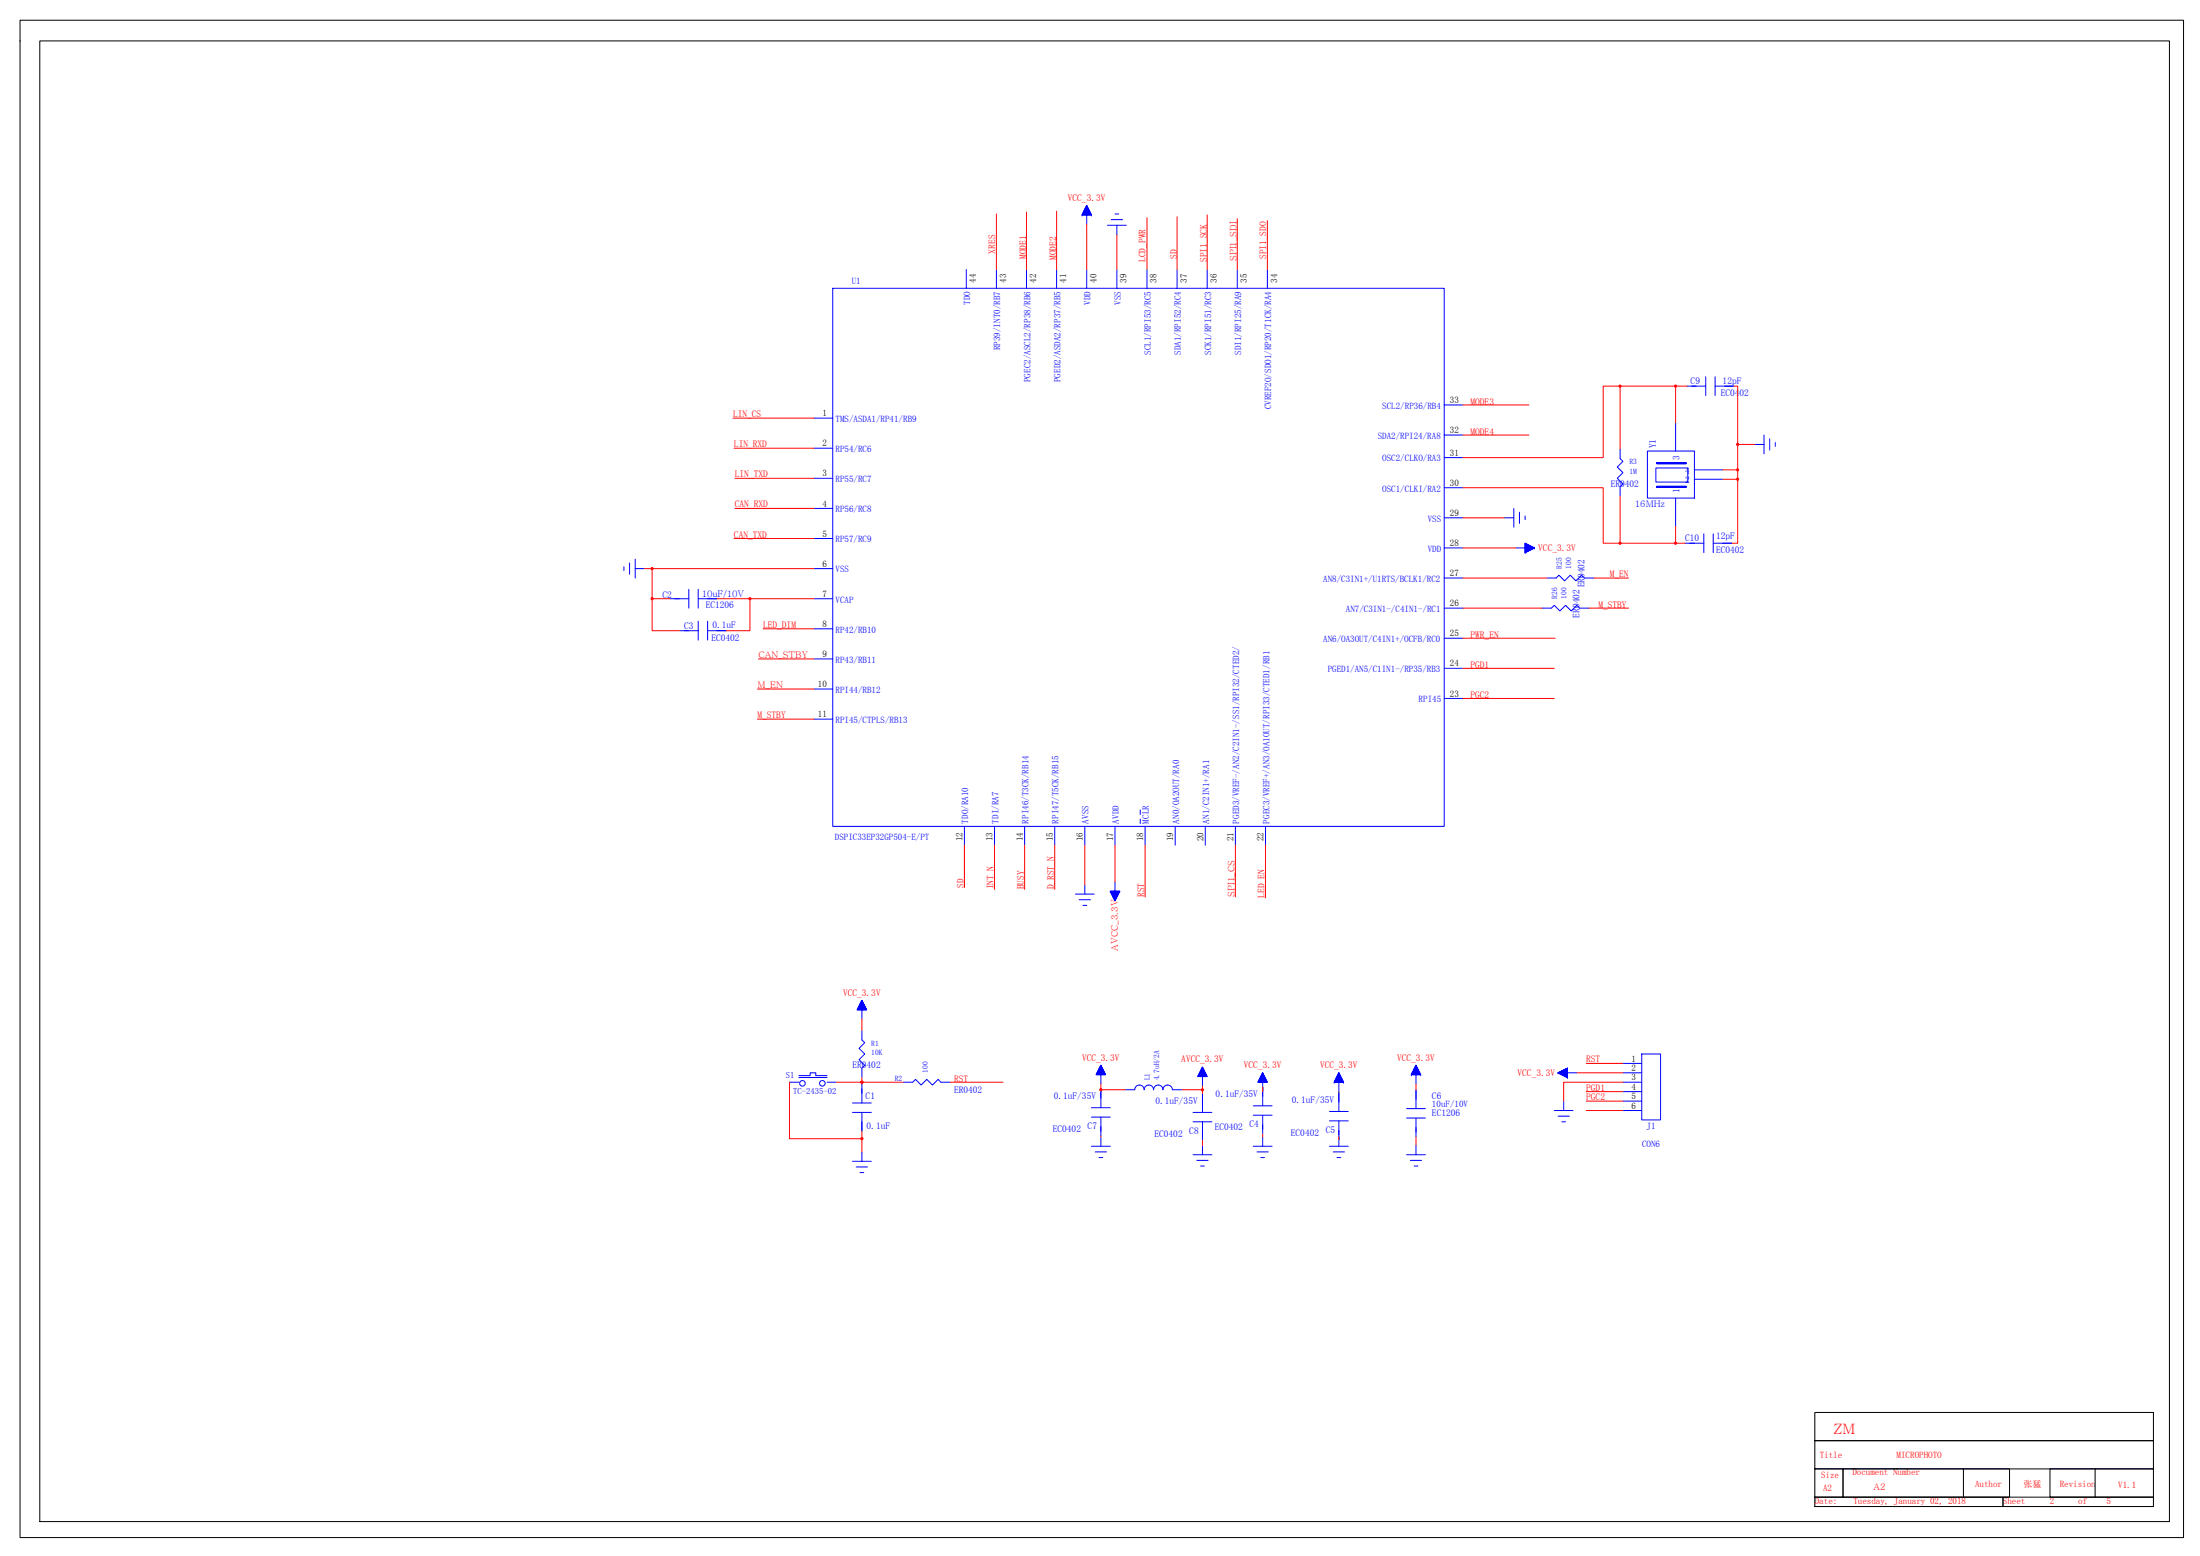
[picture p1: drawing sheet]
<svg xmlns="http://www.w3.org/2000/svg" width="594mm" height="420mm" viewBox="0 0 594 420" stroke-linecap="round" stroke-linejoin="round" font-family="sans-serif">
<g fill="none" stroke="#00f" stroke-width=".27">
<path d="M292.2 58h.1M292.2 58h2.5M292.3 57.8v.2M292.3 57.9h2.3M292.3 57.8h2.3M292.4 57.6v.4M292.4 57.7h2.1v.3M292.4 57.6h2.1M292.5 57.5h1.9M292.6 57.2v.8M292.6 57.3h1.7v.7M292.6 57.2h1.7"/>
<path d="M292.7 57.1h1.5v.9M292.8 56.8v1.2M292.8 56.9h1.3v1.1M292.9 56.8h1.2M292.9 56.5v1.5M292.9 56.7h1.1v1.3M292.9 56.6h1.1M293 56.3v1.7M293 56.5h.9M293 56.4h.9M293.1 56.1v1.9M293.1 56.3h.7v1.7"/>
<path d="M293.2 56.2h.6M293.2 55.9v2.1M293.2 56h.5v2M293.3 56h.4M293.3 55.7v2.3M293.3 55.9h.3M293.4 55.8h.2M293.4 55.5v2.5M293.4 55.6l.1 2.4M293.4 55.5h.1M293.4 55.5l1.3 2.5h-2.5l1.2-2.5v5.1M293.6 55.8v2.2"/>
<path d="M293.9 56.4v1.6M294.2 57h-1.5v1M294.4 57.4h-1.9v.6M294.4 57.4v.6M294.6 57.8v.2M294.7 58h.1M300.1 59.3h3M301.1 57.8h1M224.9 77.9h165.1v145.2h-165.1zM260.9 72.8v5.1M269.1 72.8v5.1M277.2 72.8v5.1"/>
<path d="M285.3 72.8v5.1M293.4 72.8v5.1M299.1 60.8h5M301.6 60.8v2.6M301.6 72.8v5.1M309.7 72.8v5.1M317.9 72.8v5.1M326 72.8v5.1M334.1 72.8v5.1M342.2 72.8v5.1M219.8 112.9h5.1M390 117.5h5.1"/>
<path d="M390 109.3h5.1M452.5 114.2v7.6M455.5 104.3h5.1M460.6 101.7v5.1M463.1 104.3h5.1M463.1 101.7v5.1M476.3 117.5v5.1M477.9 118.5v3M479.4 119.5v1M219.8 121h5.1M219.8 129.2h5.1M219.8 137.3h5.1"/>
<path d="M390 139.8h5.1M390 131.7h5.1M390 123.6h5.1M406.2 139.8h2.6M408.8 137.3v5.1M410.3 138.3v3.1M411.8 139.3v1M437.5 121.3v2.5l.7 .8-1.5 1.5 1.5 1.5-1.5 1.6 1.5 1.5-.7 .7v2.6M444.9 121.8h12.7v12.7h-12.7zM447.1 126.4h8.7v3.8h-8.7zM452.5 134.5v7.6M457.6 129.4h7.6"/>
<path d="M457.6 126.9h7.6M473.8 120h2.5M168.5 153v1.1M170 152v3.1M171.5 151v5.1M171.5 153.5h2.6M186 159.1v5.1M188.5 159.1v5.1M219.8 145.4h5.1M219.8 153.5h5.1M390 156.1h5.1M390 148h5.1"/>
<path d="M409.3 148h5.1l-2.6 1.2v-2.5l2.6 1.3M411.8 149.2h.1M411.8 146.7h.1M411.8 149.1h.3M411.8 149h.5M411.8 148.9h.7M411.8 148.7h1.1M411.8 148.5h1.6M411.8 148.4h1.7M411.8 148.3h2M411.8 148.2h2.1M411.8 148.1h2.4"/>
<path d="M411.8 148h2.6M411.8 147.9l2.4 .1M411.8 147.8h2.3l-.1 .3M411.8 147.7h2.1M411.8 147.6h1.9l-.1 .7M411.8 147.5h1.6v.9M411.8 147.4h1.5M411.8 147.3h1.2v1.3M411.8 147.2h1v1.5M411.8 147.1h.8v1.7M411.8 147h.6v1.9M411.8 146.9h.4"/>
<path d="M411.8 146.8h.2v2.3M411.9 146.7v2.5M412.1 146.8v2.3M412.2 146.9v2.1M412.3 146.9v2.1M412.5 147v1.9M412.7 147.2v1.6h-.9M412.9 147.3v1.4M413.1 147.3v1.3h-1.3M413.2 147.4v1.1M413.3 147.4v1.1M413.5 147.6v.8"/>
<path d="M413.7 147.7v.6M413.8 147.7v.5M413.9 147.8v.4M414.1 147.8v.3M414.3 148h.1M417.7 156.1h2.5l.8-.8 1.5 1.5 1.5-1.5 1.5 1.5 1.6-1.5 .7 .8h2.6M455 146.7h5.1M460.1 144.1v5.1M462.6 146.7h5.1M462.6 144.1v5.1M180.9 161.7h5.1M183.5 170.3h5"/>
<path d="M188.5 161.7h5.1M188.5 167.8v5M191.1 170.3h5.1M191.1 167.8v5M219.8 161.7h5.1M219.8 169.8h5.1M219.8 177.9h5.1M390 172.3h5.1M390 164.2h5.1M416.4 164.2h2.5l.8-.8 1.5 1.6 1.6-1.6 1.5 1.6 1.5-1.6 .8 .8h2.5M219.8 186.1h5.1M219.8 194.2h5.1"/>
<path d="M390 188.6h5.1M390 180.5h5.1M307.9 218.7v1.2M260.4 223.1v5.1M268.6 223.1v5.1M276.7 223.1v5.1M284.8 223.1v5.1M292.9 238.9v2.5M292.9 223.1v5.1M301.1 238.1v5.1l-1.3-2.5h2.6l-1.3 2.5M301.1 223.1v5.1M307.9 221.2v1.2"/>
<path d="M309.2 223.1v5.1M317.3 223.1v5.1M325.5 223.1v5.1M333.6 223.1v5.1M341.7 223.1v5.1M290.4 241.4h5.1M291.4 243h3.1M292.4 244.5h1M299.8 240.7h.1M299.8 240.7h2.6M299.9 240.8h2.4M299.9 240.7v.2"/>
<path d="M300 241h2.2M300 240.7v.4M300.1 241.2h2M300.1 240.7v.6M300.2 241.4h1.8M300.2 240.7v.8M300.3 241.6h1.6M300.3 240.7v1M300.4 241.8h1.4M300.4 240.7v1.2M300.5 242h1.2M300.5 240.7l.1 1.5h1"/>
<path d="M300.6 240.7v1.7M300.7 242.4h.8M300.7 240.7l.1 1.9h.6M300.8 240.7v2.1M300.9 242.8h.4M300.9 240.7v2.3M301 243h.2M301 240.7v2.5M301.1 240.7l-.1 2.4M301.2 240.7v2.2h-.3M301.3 240.7v2h-.5M301.4 240.7v1.8h-.7"/>
<path d="M301.5 240.7v1.6h-.9M301.6 240.7v1.4h-1.1M301.7 240.7v1.2h-1.3M301.9 240.7v1h-1.6M301.9 240.7v.8h-1.7M302 240.7v.6h-1.9M302.1 240.7v.4h-2.1M302.3 240.7v.2h-2.4M302.4 240.7h.1M231.5 272.5v.2M231.5 272.6l2.5 .1h-2.5M231.6 272.5h2.3"/>
<path d="M231.6 272.3v.4M231.6 272.4h2.3v.3M231.7 272.3h2.1M231.7 272.7v-.5h2.1v.5M231.8 272.1h1.9M231.8 271.9v.8M231.8 272h1.9v.7M231.9 271.9h1.7M231.9 271.7v1M231.9 271.8h1.7v.9M232 271.7h1.5M232 271.5v1.2"/>
<path d="M232 271.6h1.5v1.1M232.1 271.5h1.3M232.1 271.4h1.3v1.3M232.2 271.1v1.6M232.2 271.1h1v1.6M232.3 271.1h.9M232.3 270.8v1.9M232.3 271h.9v1.7M232.4 270.8h.7M232.4 270.6v2.1M232.4 270.7h.7v2M232.5 270.6h.5"/>
<path d="M232.6 270.6h.4v2.1M232.7 270.2v2.5M232.7 270.3h.1v2.4M232.7 270.2h.1M232.7 270.1v2.6M232.7 270.1h.1M232.7 278.3v2.5l.8 .8-1.5 1.5 1.5 1.5-1.5 1.5 1.5 1.6-.8 .7v2.6M232.7 270.1l1.3 2.6h-2.5l1.2-2.6v5.1M232.9 270.4h-.3v2.3M233.3 271.3h-1.1l-.1 1.4M213.2 292.2h2.5M215.7 291h7.6"/>
<path d="M215.7 290.4h3.1v-.7h1.5v.7h3M223.3 292.2h2.6M230.2 297.8h5.1M232.7 292.7v5.1M243.9 292.2h2.6l.7-.7 1.5 1.5 1.6-1.5 1.5 1.5 1.5-1.5 .8 .7h2.5M294.7 299.1h5.1M296.1 290v.2M296.1 290.2h2.4M296.1 290h2.3M296.2 289.9v.3M296.2 289.9h2.2M296.2 289.9h2.1"/>
<path d="M296.2 289.6v.6M296.2 289.8h2.1M296.3 289.6h1.9M296.3 289.4v.8M296.3 289.5h1.9M296.4 289.4h1.7M296.5 289.2v1M296.5 289.3h1.6M296.5 289.2h1.5l.1 1M296.6 289v1.2M296.6 289.1h1.4M296.6 289h1.3"/>
<path d="M296.7 288.8v1.4M296.7 288.9h1.2M296.7 288.8h1.1l.1 1.4M296.8 288.6v1.6M296.8 288.7h1M296.8 288.6h.9M296.9 288.4v1.8M296.9 288.5h.8M296.9 288.4h.7M297 288.3h.6M297.1 288v2.2M297.1 288.1h.4"/>
<path d="M297.1 288h.3M297.2 287.8v2.4M297.2 287.9h.2M297.2 287.8h.1M297.3 294v5.1M297.3 290.2v-2.5l1.2 2.5h-2.5l1.3-2.5v5M297.3 287.7h.1M297.4 287.9v2.3M297.5 288.1v2.1M297.5 288.2h-.5v2M297.6 288.3v1.9M297.7 288.5v1.7"/>
<path d="M297.8 288.7v1.5M298 289.1v1.1M298.2 289.5v.7M298.3 289.7v.5M298.4 289.9v.3M298.5 290.1v.1M303.9 294.3h2.5a1.27 1.27 0 0 1 1.3-1.3 1.27 1.27 0 0 1 1.3 1.3 1.27 1.27 0 0 1 1.2-1.3 1.27 1.27 0 0 1 1.3 1.3 1.27 1.27 0 0 1 1.3-1.3 1.27 1.27 0 0 1 1.2 1.3 1.27 1.27 0 0 1 1.3-1.3 1.27 1.27 0 0 1 1.3 1.3h2.5M323.6 290.4v.3M323.6 290.4h2.2v.3M323.6 290.4h2.2M323.7 290.3h2M323.8 289.9v.8"/>
<path d="M323.8 290h1.8v.7M323.8 289.9h1.8M323.9 289.8v.9M323.9 289.9h1.6M323.9 289.8h1.6M324 289.5v1.2M324 289.6h1.4v1.1M324 289.5h1.4M324.1 289.3v1.4M324.1 289.4h1.2v1.3M324.1 289.3h1.2M324.2 289.1v1.6"/>
<path d="M324.2 289.2h1M324.2 289.1h1M324.3 288.9v1.8M324.3 289h.8v1.7M324.4 288.9h.6M324.4 288.7v2M324.4 288.8h.6M324.5 288.7h.5M324.5 288.5v2.2M324.5 288.6h.4v2.1M324.5 288.5h.4M324.6 288.3v2.4"/>
<path d="M324.6 288.4h.2v2.3M324.6 288.3h.2M324.7 288.2v2.5M324.7 295.3v5.1M324.7 288.2h.1M324.7 288.2l1.3 2.5h-2.6l1.3-2.5v5M325 288.8v1.9M325.2 289.2v1.5M325.5 289.8v.9M325.7 290.2h-2v.5M325.7 290.2v.5M325.9 290.6l-2.4 .1 2.4-.1"/>
<path d="M338.4 298.6h5.1M339.7 292.2h2.5M339.8 291.9v.3M339.8 292h2.3M339.9 291.9h2.1M340 291.8h2M340 291.5v.7M340 291.6h1.9M340.1 291.5h1.7M340.1 291.3v.9M340.1 291.4h1.7M340.2 291.3h1.5"/>
<path d="M340.2 291.1v1.1M340.2 291.2h1.5M340.3 291.1h1.3M340.4 290.8v1.4M340.4 291h1.2M340.4 290.9h1.1l.1 1.3M340.5 290.6v1.6M340.5 290.8h1M340.5 290.7h.9M340.5 290.4v1.8M340.5 290.6h.9M340.6 290.4h.7"/>
<path d="M340.6 290.2v2M340.7 290.3h.5M340.8 290.2h.4M340.9 289.8v2.4M340.9 289.9h.2M340.9 289.9h.1M341 292.2v-2.5l1.2 2.5h-2.5l1.3-2.5v5.1M341 289.8h.1M341 293.5v5.1M341.1 289.9v2.3M341.1 290h-.3v2.2M341.2 290.1v2.1"/>
<path d="M341.3 290.3v1.9M341.4 290.5v1.7M341.5 290.7v1.5M341.7 291.1v1.1M341.8 291.3v.9M341.9 291.5v.7M341.9 291.7h-1.9v.5M342 291.7v.5M342.1 291.9v.3M342.1 292.1h-2.3l-.1 .1M342.2 292.1v.1M360.3 292.2h.1"/>
<path d="M360.3 292.2h2.4M360.4 292.1h2.3M360.4 292v.2M360.4 292h2.2M360.5 291.9h2.1M360.5 291.8v.4M360.5 291.8h2.1M360.6 291.7h1.9M360.6 291.6v.6M360.6 291.6h1.9M360.7 291.5h1.7v.7M360.8 291.3h1.5"/>
<path d="M360.8 291.2v1M360.8 291.2h1.4M360.9 291.1h1.3v1.1M360.9 291v1.2M360.9 291h1.2M361 290.9h1.1M361 290.7v1.5M361 290.8h1M361.1 290.7h.9M361.1 290.5v1.7M361.1 290.6h.8M361.2 290.4h.7v1.8"/>
<path d="M361.2 290.3v1.9M361.2 290.4h.6M361.3 290.3h.5M361.3 290.1v2.1M361.3 290.2h.4M361.4 290h.3v2.2M361.4 289.9v2.3M361.4 289.9h.2M361.5 292.2v-2.5l1.3 2.5h-2.5l1.2-2.5v5.1M361.5 289.9h.1M361.5 289.8h.1M361.5 295v5.1"/>
<path d="M361.6 289.8v2.4M361.8 290.2v2M362 290.6v1.6M362.1 290.8v1.4M362.3 291.2v1M362.3 291.4h-1.6v.8M362.5 291.6v.6M362.6 291.8v.4M362.7 292v.2M362.8 292.2h.1M379.8 299.4h5.1M381.1 290.2h.1"/>
<path d="M381.1 290.2h2.5M381.2 290h2.3v.2M381.2 289.9v.3M381.2 289.9h2.3M381.3 289.9h2.1M381.3 289.8v.4M381.4 289.8h2M381.4 289.6h1.9v.6M381.5 289.4h1.7v.8M381.5 289.3v.9M381.5 289.3h1.7M381.6 289.2h1.5"/>
<path d="M381.7 289h1.3v1.2M381.7 288.9v1.3M381.8 288.9h1.2M381.8 288.8h1.1M381.8 288.7v1.5M381.9 288.7h1M381.9 288.6h.9v1.6M381.9 288.5v1.7M381.9 288.5h.9M382 288.4h.7v1.8M382 288.3v1.9M382.1 288.3h.6"/>
<path d="M382.1 288.2h.5v2M382.1 288.1v2.1M382.2 288.1h.4M382.2 288h.3v2.2M382.2 287.9v2.3M382.3 287.9h.2M382.3 287.8h.1M382.3 287.7v2.5M382.4 287.7l1.2 2.5h-2.5l1.3-2.5v5M382.4 294.3v5.1M382.4 287.7h.1M382.4 287.8v2.4"/>
<path d="M382.9 288.8v1.4M383.1 289.1h-1.5v1.1M383.1 289.2v1M383.3 289.5h-1.9v.7M383.4 289.8v.4M383.6 290.2h.1M419.7 299.9h5.1M420.7 289.7l2.6-1.3v2.6l-2.6-1.3h5.1M420.7 289.8h2.6M420.7 289.7h.1M420.9 289.9h2.4M420.9 289.6v.2"/>
<path d="M421.1 289.9h2.2M421.1 289.5v.4M421.3 289.4v.6h2M421.5 290.2h1.8M421.5 289.3v.8M421.7 290.3h1.6M421.7 289.2v1M421.9 289.1v1.2M422 290.4h1.3M422.1 289v1.4M422.2 290.4h1.1M422.2 297.3v2.6"/>
<path d="M422.4 288.9v1.6M422.4 290.6h.9M422.5 288.8v1.8M422.6 290.7h.7M422.8 288.7v2M422.8 290.8h.5M422.9 288.6v2.2M423 290.9h.3M423.2 288.5v2.4M423.3 291h.1M423.3 289.6l-2.5 .2M423.3 289.1h-1.5v1.2"/>
<path d="M423.3 288.6h-.4v2.2M423.3 289.4h-2.1v.5M423.3 288.9h-1.1v1.5M423.3 288.4h.1M423.3 289.2h-1.7v1M423.3 288.7h-.7v2M423.3 289.5h-2.3v.4M423.3 289h-1.3v1.4M423.3 288.5h-.2v2.4M423.3 289.3h-1.9v.7M423.3 288.8h-.9v1.8M423.3 288.4v2.6"/>
<path d="M438.2 292.2h5.1M438.2 287.1h5.1M438.2 289.7h5.1M438.2 294.8h5.1M438.2 297.3h5.1M438.2 299.9h5.1M443.3 284.6h5.1v17.8h-5.1zM230.2 300.4h5.1M230.2 313.6h5.1M231.2 315.1h3.1M232.2 316.6h1M232.7 300.4v5.1"/>
<path d="M232.7 311v2.6M294.7 301.6h5.1M294.7 309.5h5.1M295.7 311h3.1M296.8 312.6h1M297.3 301.6v5.1M297.3 307v2.5M322.2 300.4h5.1M322.2 302.9h5.1M322.2 311.8h5.1M323.2 313.3h3M324.2 314.9h1"/>
<path d="M324.7 302.9v5.1M324.7 309.3v2.5M338.4 309.5h5.1M338.4 301.1h5.1M339.4 311h3.1M340.5 312.6h1M341 307v2.5M341 301.1v5.1M359 309.5h5.1M359 302.7h5.1M359 300.1h5.1M360 311h3.1"/>
<path d="M361 312.6h1M361.5 302.7v6.8M379.8 301.9h5.1M379.8 311.8h5.1M380.8 313.3h3.1M381.9 314.9h1M382.4 301.9v5.1M382.4 309.3v2.5M420.7 301.4h3.1M421.7 302.9h1.1"/>
<circle cx="216.7" cy="292.5" r=".76"/>
<circle cx="222.1" cy="292.5" r=".76"/>
</g>
<path d="M447.4 125.1h7.9zM447.4 131.4h7.9z" fill="none" stroke="#00f" stroke-width=".51"/>
<g fill="none" stroke="#f00" stroke-width=".27">
<path d="M269.1 57.8v15M277.2 57.3v15.5M285.3 57v15.8M309.7 58.8v14M317.9 58.5v14.3M326 58v14.8M334.1 59.1v13.7M342.2 59.6v13.2M293.4 60.6v12.2M301.6 63.4v9.4M197.9 112.9h21.9M395.1 109.3h17.7"/>
<path d="M395.1 117.5h17.7M437.5 104.3h-4.6v19.3h-37.8M452.5 104.3v9.9M452.5 104.3h3M452.5 104.3h-15v17M468.2 104.3h1v15.7M198.2 121h21.6M198.5 129.2h21.3M198.5 137.3h21.3M395.1 131.7h37.8v15h4.6M395.1 139.8h11.1M437.5 134v12.7h15"/>
<path d="M465.2 126.9h4v2.5M465.2 129.4h4v17.3h-1.5M469.2 120v6.9M469.2 120h4.6M174.1 153.5h45.7M176.1 153.5v16.8h7.4M198.2 145.4h21.6M395.1 156.1h22.6M395.1 148h14.2M430.4 156.1h9.4M452.5 142.1v4.6h2.5M176.1 161.7h4.8"/>
<path d="M193.6 161.7h8.9v8.6h-6.3M202.5 161.7h17.3M204.8 177.9h15M206.1 169.8h13.7M395.1 164.2h21.3M395.1 172.3h24.9M429.1 164.2h10.7M204.5 194.2h15.3M204.5 186.1h15.3M395.1 188.6h24.6M395.1 180.5h24.6M260.4 228.2v11.4"/>
<path d="M268.6 228.2v12M276.7 228.2v12M284.8 228.2v12M292.9 228.2v10.7M301.1 228.2v9.9M309.2 228.2v14M333.6 228.2v14M341.7 228.2v14.2M232.7 275.2v3.1M213.2 292.2v15.3h19.5M232.7 291v1.2h-6.8M243.9 292.2h-11.2v.5"/>
<path d="M256.6 292.2h14.2M297.3 292.7v1.6h6.6M319.1 294.3h5.6M324.7 293.2v2.1M341 293.5v1.3M361.5 294.8v.2M382.4 292.7v1.6M425.8 289.7h12.4M428.3 287.1h9.9M428.3 294.8h9.9M428.3 297.3h9.9M428.3 299.9h9.9"/>
<path d="M438.2 292.2h-16v5.1M232.7 305.5v5.5M297.3 306.7v.3M324.7 308v1.3M341 306.2v.8M361.5 307v.7M382.4 307v2.3"/>
</g>
<g fill="#f00" stroke="#f00" stroke-width=".27">
<circle cx="232.7" cy="292.2" r=".3"/>
<circle cx="176.1" cy="153.5" r=".3"/>
<circle cx="202.5" cy="161.7" r=".3"/>
<circle cx="176.1" cy="161.7" r=".3"/>
<circle cx="297.3" cy="294.3" r=".3"/>
<circle cx="324.7" cy="294.3" r=".3"/>
<circle cx="452.5" cy="146.7" r=".3"/>
<circle cx="452.5" cy="104.3" r=".3"/>
<circle cx="469.2" cy="126.9" r=".3"/>
<circle cx="469.2" cy="129.4" r=".3"/>
<circle cx="469.2" cy="120" r=".3"/>
<circle cx="437.5" cy="104.3" r=".3"/>
<circle cx="437.5" cy="146.7" r=".3"/>
<circle cx="232.7" cy="307.5" r=".3"/>
</g>
<path d="M5.4 5.5h584.2v409.7h-584.2zM10.7 11h575.1v399.9h-575.1zM490.1 381.4h91.4v7.6h-91.4zM490.1 389h91.4v7.6h-91.4zM490.1 396.6h7.6v7.7h-7.6zM497.7 396.6h44.9v7.7h-44.9zM530.2 396.6v7.7M553.6 396.6h27.9v7.7h-27.9zM565.8 396.6v7.7M490.1 404.3h50.8v2.5h-50.8zM540.9 404.3h40.6v2.5h-40.6z" fill="none" stroke="#000" stroke-width=".27"/>
<text font-size="3.9" fill="#f00" x="495.1" y="387.2">ZM</text>
<g font-size="2.5" fill="#f00">
<text x="288.4" y="54.2">VCC_3.3V</text>
<text x="268.7" y="68.5" transform="rotate(-90 268.7 68.5)">XRES</text>
<text x="277.1" y="70" transform="rotate(-90 277.1 70)">MODE1</text>
<text x="285.2" y="70.2" transform="rotate(-90 285.2 70.2)">MODE2</text>
<text x="309.4" y="70.7" transform="rotate(-90 309.4 70.7)">LCD_PWR</text>
<text x="317.7" y="70" transform="rotate(-90 317.7 70)">SD</text>
<text x="325.9" y="70.7" transform="rotate(-90 325.9 70.7)">SPI1_SCK</text>
<text x="341.9" y="70" transform="rotate(-90 341.9 70)">SPI1_SDO</text>
<text x="197.9" y="112.6">LIN_CS</text>
<text x="397.1" y="109.3">MODE3</text>
<text x="397.1" y="117.5">MODE4</text>
<text x="198.2" y="120.8">LIN_RXD</text>
<text x="198.5" y="128.9">LIN_TXD</text>
<text x="198.5" y="137">CAN_RXD</text>
<text x="198.2" y="145.2">CAN_TXD</text>
<text x="415.4" y="148.7">VCC_3.3V</text>
<text x="434.7" y="155.8">M_EN</text>
<text x="431.6" y="164.1">M_STBY</text>
<text x="206.1" y="169.5">LED_DIM</text>
<text x="397.1" y="172.3">PWR_EN</text>
<text x="397.1" y="180.5">PGD1</text>
<text x="397.1" y="188.6">PGC2</text>
<text x="204.5" y="193.9">M_STBY</text>
<text x="268.3" y="240.2" transform="rotate(-90 268.3 240.2)">INT_N</text>
<text x="276.4" y="240.2" transform="rotate(-90 276.4 240.2)">BUSY</text>
<text x="284.6" y="240.2" transform="rotate(-90 284.6 240.2)">D_RST_N</text>
<text x="309" y="242.2" transform="rotate(-90 309 242.2)">RST</text>
<text x="341.5" y="242.4" transform="rotate(-90 341.5 242.4)">LED_EN</text>
<text x="227.7" y="268.9">VCC_3.3V</text>
<text x="292.2" y="286.4">VCC_3.3V</text>
<text x="319" y="286.9">AVCC_3.3V</text>
<text x="377.3" y="286.4">VCC_3.3V</text>
<text x="428.3" y="286.9">RST</text>
<text x="257.6" y="292.1">RST</text>
<text x="335.9" y="288.4">VCC_3.3V</text>
<text x="356.5" y="288.4">VCC_3.3V</text>
<text x="409.8" y="290.4">VCC_3.3V</text>
<text x="428.3" y="294.5">PGD1</text>
<text x="428.3" y="297.1">PGC2</text>
</g>
<g font-size="2.5" fill="#00f">
<text x="456.5" y="103.7">C9</text>
<text x="464.7" y="107.1">EC0402</text>
<text x="465.2" y="103.8">12pF</text>
<text x="447.1" y="121" transform="rotate(-90 447.1 121)">Y1</text>
<text x="453.6" y="124.3" transform="rotate(-90 453.6 124.3)">3</text>
<text x="434.9" y="131.4">ER0402</text>
<text x="455" y="130.5">2</text>
<text x="455" y="128">4</text>
<text x="453.6" y="133.2" transform="rotate(-90 453.6 133.2)">1</text>
<text x="455" y="146.1">C10</text>
<text x="463.4" y="149.2">EC0402</text>
<text x="463.4" y="145.7">12pF</text>
<text x="178.9" y="161.6">C2</text>
<text x="427.8" y="158.6" transform="rotate(-90 427.8 158.6)">ER0402</text>
<text x="190.6" y="164.2">EC1206</text>
<text x="426.6" y="166.8" transform="rotate(-90 426.6 166.8)">ER0402</text>
<text x="184.7" y="169.9">C3</text>
<text x="192.1" y="173.1">EC0402</text>
<text x="192.4" y="169.5">0.1uF</text>
<text x="230.2" y="288.4">ER0402</text>
<text x="233.8" y="296.8">C1</text>
<text x="257.6" y="295.2">ER0402</text>
<text x="284.6" y="296.8">0.1uF/35V</text>
<text x="312" y="298.1">0.1uF/35V</text>
<text x="328.3" y="296.3">0.1uF/35V</text>
<text x="348.8" y="297.8">0.1uF/35V</text>
<text x="386.7" y="296.7">C6</text>
<text x="234" y="304.8">0.1uF</text>
<text x="284.3" y="305.7">EC0402</text>
<text x="293.7" y="304.8">C7</text>
<text x="328" y="305.2">EC0402</text>
<text x="337.4" y="304.3">C4</text>
<text x="358" y="305.9">C5</text>
<text x="386.7" y="301.4">EC1206</text>
<text x="311.8" y="307">EC0402</text>
<text x="321.2" y="306.1">C8</text>
<text x="348.6" y="306.7">EC0402</text>
</g>
<g font-size="2.4" fill="#f00">
<text x="333.9" y="70.5" transform="rotate(-90 333.9 70.5)">SPI1_SDI</text>
<text x="204.8" y="177.7">CAN_STBY</text>
<text x="204.5" y="185.8">M_EN</text>
<text x="260.2" y="239.6" transform="rotate(-90 260.2 239.6)">SD</text>
<text x="333.3" y="242.2" transform="rotate(-90 333.3 242.2)">SPI1_CS</text>
<text x="301.9" y="256.7" transform="rotate(-90 301.9 256.7)">AVCC_3.3V</text>
<text x="491.4" y="393.6">Title</text>
<text x="512.2" y="393.7">MICROPHOTO</text>
<text x="491.7" y="399.1">Size</text>
<text x="500.2" y="398.4">Document Number</text>
<text x="533.4" y="401.6">Author</text>
<text x="546.5" y="401.4">张猛</text>
<text x="556.2" y="401.6">Revision</text>
<text x="572" y="401.9">V1.1</text>
<text x="490.1" y="406">Date:</text>
<text x="492.3" y="402.6">A2</text>
<text x="500.5" y="406">Tuesday, January 02, 2018</text>
<text x="505.9" y="402.3">A2</text>
<text x="540.9" y="406">Sheet</text>
<text x="553.6" y="406">2</text>
<text x="561.2" y="406">of</text>
<text x="568.8" y="406">5</text>
</g>
<g font-size="2.4" fill="#00f">
<text x="230" y="76.6">U1</text>
<text x="262" y="82.3" transform="rotate(-90 262 82.3)">TDO</text>
<text x="294.5" y="82.3" transform="rotate(-90 294.5 82.3)">VDD</text>
<text x="302.6" y="82.3" transform="rotate(-90 302.6 82.3)">VSS</text>
<text x="270.1" y="94.6" transform="rotate(-90 270.1 94.6)">RP39/INT0/RB7</text>
<text x="310.8" y="95.8" transform="rotate(-90 310.8 95.8)">SCL1/RPI53/RC5</text>
<text x="318.9" y="95.8" transform="rotate(-90 318.9 95.8)">SDA1/RPI52/RC4</text>
<text x="327" y="95.8" transform="rotate(-90 327 95.8)">SCK1/RPI51/RC3</text>
<text x="335.1" y="95.8" transform="rotate(-90 335.1 95.8)">SDI1/RPI25/RA9</text>
<text x="278.2" y="103.2" transform="rotate(-90 278.2 103.2)">PGEC2/ASCL2/RP38/RB6</text>
<text x="286.4" y="103.2" transform="rotate(-90 286.4 103.2)">PGED2/ASDA2/RP37/RB5</text>
<text x="225.6" y="113.9">TMS/ASDA1/RP41/RB9</text>
<text x="343.3" y="110.5" transform="rotate(-90 343.3 110.5)">CVREF2O/SDO1/RP20/T1CK/RA4</text>
<text x="373.3" y="110.4">SCL2/RP36/RB4</text>
<text x="372" y="118.5">SDA2/RPI24/RA8</text>
<text x="225.6" y="122.1">RP54/RC6</text>
<text x="373.3" y="124.6">OSC2/CLKO/RA3</text>
<text x="225.6" y="130.2">RP55/RC7</text>
<text x="373.3" y="132.7">OSC1/CLKI/RA2</text>
<text x="441.5" y="136.8">16MHz</text>
<text x="225.6" y="138.3">RP56/RC8</text>
<text x="385.5" y="140.9">VSS</text>
<text x="225.6" y="146.5">RP57/RC9</text>
<text x="385.5" y="149">VDD</text>
<text x="225.6" y="154.6">VSS</text>
<text x="189.5" y="161.2">10uF/10V</text>
<text x="357.3" y="157.1">AN8/C3IN1+/U1RTS/BCLK1/RC2</text>
<text x="225.6" y="162.7">VCAP</text>
<text x="363.4" y="165.2">AN7/C3IN1-/C4IN1-/RC1</text>
<text x="225.6" y="170.8">RP42/RB10</text>
<text x="357.3" y="173.4">AN6/OA3OUT/C4IN1+/OCFB/RC0</text>
<text x="225.6" y="179">RP43/RB11</text>
<text x="358.5" y="181.5">PGED1/AN5/C1IN1-/RP35/RB3</text>
<text x="225.6" y="187.1">RPI44/RB12</text>
<text x="383.1" y="189.6">RPI45</text>
<text x="225.6" y="195.2">RPI45/CTPLS/RB13</text>
<text x="225.4" y="226.8">DSPIC33EP32GP504-E/PT</text>
<text x="261.5" y="222.4" transform="rotate(-90 261.5 222.4)">TDO/RA10</text>
<text x="269.6" y="222.4" transform="rotate(-90 269.6 222.4)">TDI/RA7</text>
<text x="277.7" y="222.4" transform="rotate(-90 277.7 222.4)">RPI46/T3CK/RB14</text>
<text x="285.8" y="222.4" transform="rotate(-90 285.8 222.4)">RPI47/T5CK/RB15</text>
<text x="294" y="222.4" transform="rotate(-90 294 222.4)">AVSS</text>
<text x="302.1" y="222.4" transform="rotate(-90 302.1 222.4)">AVDD</text>
<text x="310.3" y="222.4" transform="rotate(-90 310.3 222.4)">MCLR</text>
<text x="318.4" y="222.4" transform="rotate(-90 318.4 222.4)">AN0/OA2OUT/RA0</text>
<text x="326.5" y="222.4" transform="rotate(-90 326.5 222.4)">AN1/C2IN1+/RA1</text>
<text x="334.6" y="222.4" transform="rotate(-90 334.6 222.4)">PGED3/VREF-/AN2/C2IN1-/SS1/RPI32/CTED2/</text>
<text x="342.8" y="222.4" transform="rotate(-90 342.8 222.4)">PGEC3/VREF+/AN3/OA1OUT/RPI33/CTED1/RB1</text>
<text x="386.7" y="298.9">10uF/10V</text>
<text x="444.6" y="304.9">J1</text>
<text x="443.4" y="309.6">CON6</text>
</g>
<g font-size="2.4">
<text x="263.5" y="76.3" transform="rotate(-90 263.5 76.3)">44</text>
<text x="271.7" y="76.3" transform="rotate(-90 271.7 76.3)">43</text>
<text x="279.8" y="76.3" transform="rotate(-90 279.8 76.3)">42</text>
<text x="287.9" y="76.3" transform="rotate(-90 287.9 76.3)">41</text>
<text x="296.1" y="76.3" transform="rotate(-90 296.1 76.3)">40</text>
<text x="304.2" y="76.3" transform="rotate(-90 304.2 76.3)">39</text>
<text x="312.3" y="76.3" transform="rotate(-90 312.3 76.3)">38</text>
<text x="320.5" y="76.3" transform="rotate(-90 320.5 76.3)">37</text>
<text x="328.6" y="76.3" transform="rotate(-90 328.6 76.3)">36</text>
<text x="336.7" y="76.3" transform="rotate(-90 336.7 76.3)">35</text>
<text x="344.8" y="76.3" transform="rotate(-90 344.8 76.3)">34</text>
<text x="222.1" y="112.4">1</text>
<text x="391.5" y="108.8">33</text>
<text x="391.5" y="117">32</text>
<text x="222.1" y="120.5">2</text>
<text x="391.5" y="123.1">31</text>
<text x="222.1" y="128.7">3</text>
<text x="391.5" y="131.2">30</text>
<text x="222.1" y="136.8">4</text>
<text x="391.5" y="139.3">29</text>
<text x="222.1" y="144.9">5</text>
<text x="391.5" y="147.4">28</text>
<text x="222.1" y="153">6</text>
<text x="391.5" y="155.6">27</text>
<text x="222.1" y="161.2">7</text>
<text x="391.5" y="163.7">26</text>
<text x="222.1" y="169.3">8</text>
<text x="391.5" y="171.8">25</text>
<text x="222.1" y="177.4">9</text>
<text x="391.5" y="180">24</text>
<text x="220.9" y="185.5">10</text>
<text x="391.5" y="188.1">23</text>
<text x="220.9" y="193.7">11</text>
<text x="259.9" y="227.1" transform="rotate(-90 259.9 227.1)">12</text>
<text x="268" y="227.1" transform="rotate(-90 268 227.1)">13</text>
<text x="276.2" y="227.1" transform="rotate(-90 276.2 227.1)">14</text>
<text x="284.3" y="227.1" transform="rotate(-90 284.3 227.1)">15</text>
<text x="292.4" y="227.1" transform="rotate(-90 292.4 227.1)">16</text>
<text x="300.6" y="227.1" transform="rotate(-90 300.6 227.1)">17</text>
<text x="308.7" y="227.1" transform="rotate(-90 308.7 227.1)">18</text>
<text x="316.8" y="227.1" transform="rotate(-90 316.8 227.1)">19</text>
<text x="325" y="227.1" transform="rotate(-90 325 227.1)">20</text>
<text x="333.1" y="227.1" transform="rotate(-90 333.1 227.1)">21</text>
<text x="341.2" y="227.1" transform="rotate(-90 341.2 227.1)">22</text>
<text x="440.6" y="286.6">1</text>
<text x="440.6" y="289.2">2</text>
<text x="440.6" y="291.7">3</text>
<text x="440.6" y="294.3">4</text>
<text x="440.6" y="296.8">5</text>
<text x="440.6" y="299.4">6</text>
</g>
<g font-size="2.3" fill="#00f">
<text x="212.2" y="291.2">S1</text>
<text x="214.2" y="295.5">TC-2435-02</text>
</g>
<g font-size="2" fill="#00f">
<text x="440" y="125.3">R3</text>
<text x="440" y="127.9">1M</text>
<text x="421.7" y="153.5" transform="rotate(-90 421.7 153.5)">R25</text>
<text x="424.3" y="153.5" transform="rotate(-90 424.3 153.5)">100</text>
<text x="420.5" y="161.7" transform="rotate(-90 420.5 161.7)">R26</text>
<text x="423" y="161.7" transform="rotate(-90 423 161.7)">100</text>
<text x="235.3" y="282.3">R1</text>
<text x="235.3" y="284.9">10K</text>
<text x="241.6" y="292">R2</text>
<text x="250.5" y="289.7" transform="rotate(-90 250.5 289.7)">100</text>
<text x="310.5" y="291.7" transform="rotate(-90 310.5 291.7)">L1</text>
<text x="313" y="291.7" transform="rotate(-90 313 291.7)">4.7uH/2A</text>
</g>
</svg>
